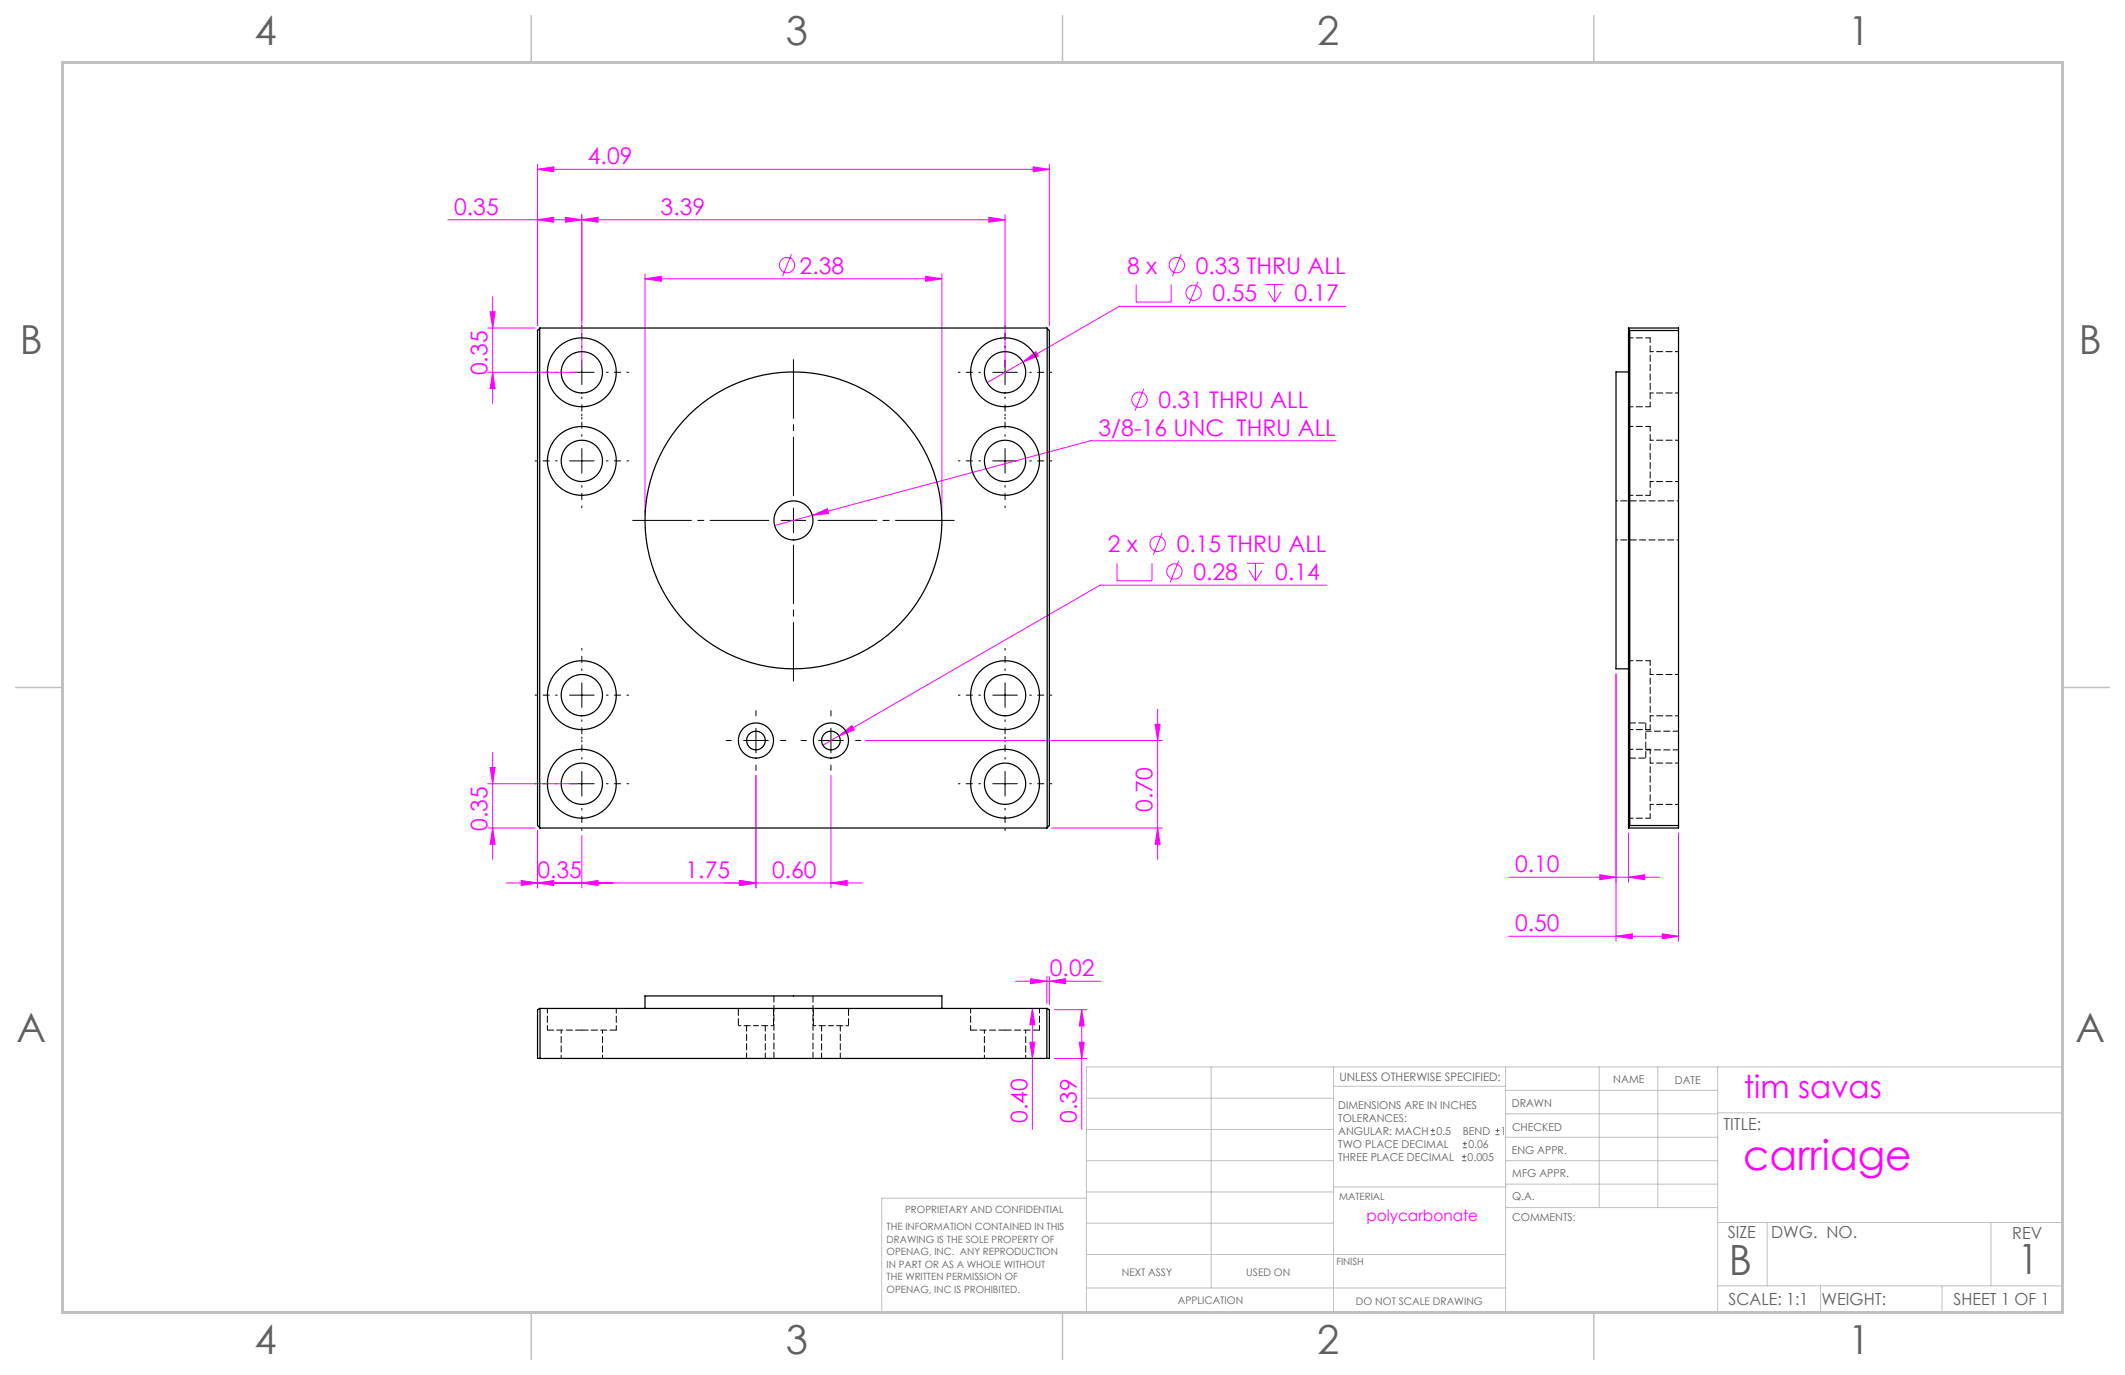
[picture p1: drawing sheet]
<svg xmlns="http://www.w3.org/2000/svg" width="432mm" height="279mm" viewBox="0 0 432 279" stroke-linecap="round" stroke-linejoin="round" font-family="sans-serif">
<g fill="none" stroke="#f0f" stroke-width=".2">
<path d="M109.2 34.4l3.3-.5v1zM109.2 33.4v32.8M109.2 34.4h104M209.9 33.9l3.3 .5-3.3 .5zM213.2 33.4v32.8M91 44.7h113.2M109.2 44.7l3.3-.6v1.1zM114.9 44.1l3.3 .6-3.3 .5zM118.2 44.7l3.3-.6v1.1zM118.2 43.7v31M131.1 56.7l3.3-.6v1.1zM131.1 55.7v49"/>
<path d="M131.1 56.7h60.3M160.8 51.7l-1.8 4.4M188.1 56.1l3.3 .6-3.3 .5zM191.4 55.7v49M200.9 44.1l3.3 .6-3.3 .5zM204.2 43.7v31M230.9 57.8v3.6h7.1v-3.6M240 51.7l-1.8 4.4M243.4 57.3l-1.8 4.4M257.2 57.8h3.6M257.7 59.2l1.3 2.2M259 57.8v3.6"/>
<path d="M260.3 59.2l-1.3 2.2M99.1 66.7h9.6M99.1 75.7h18.1M99.6 63.4h1l-.5 3.3zM100.1 60.3v21.7M100.1 75.7l.5 3.3h-1zM207.9 73.6l2.6-2.1 .5 .8zM207.9 73.6l-7.3 4.2M232.4 79l-1.8 4.4M273.5 62.3h-46.1l-19.5 11.3M271.5 89.6h-49.9l-56.5 15.1M165.1 104.7l3-1.3 .3 1z"/>
<path d="M165.1 104.7l-7.7 2.1M227 114.5v3.5h7.1v-3.5M236.1 108.3l-1.7 4.4M239.5 113.9l-1.7 4.4M253.3 114.5h3.6M253.8 115.9l1.3 2.1M255.1 114.5v3.5M256.5 115.9l-1.4 2.1M269.6 118.9h-46.1l-53 30.6M328.4 136.9v54.4M99.1 159.3h18.1M99.6 156h1l-.5 3.3z"/>
<path d="M100.1 152.9v21.7M153.6 157.5v22.9M168.8 157.5v22.9M170.5 149.5l2.6-2.1 .5 .9zM170.5 149.5l-3.3 1.9M175.9 150.5h60.3M234.7 147.2h1l-.5 3.3zM235.2 144.1v30.5M99.1 168.3h9.6M100.1 168.3l.5 3.3h-1zM105.9 178.9l3.3 .5-3.3 .5zM109.2 179.4l3.3-.5v1z"/>
<path d="M109.2 168.7v11.7M118.2 179.4l3.3-.5v1zM118.2 169.8v10.6M150.3 178.9l3.3 .5-3.3 .5zM168.8 179.4l3.4-.5v1zM175.2 179.4h-72.3M213.7 168.3h22.5M235.2 168.3l.5 3.3h-1zM306.6 178.3h30.7M325.1 177.7l3.3 .6-3.3 .5zM330.9 178.3l3.3-.6v1.1zM330.9 169.3v10"/>
<path d="M341.1 169.3v22M206.4 199.4h17.3M209.4 198.9l3.3 .5-3.3 .5zM212.7 198.4v5.5M213.2 199.4l3.3-.5v1zM213.2 198.4v5.8M306.6 190.3h34.5M328.4 190.3l3.3-.6v1.1zM337.8 189.7l3.3 .6-3.3 .5zM209.3 211.8h1l-.5 3.3zM209.8 204.9l.5 3.3h-1zM209.8 204.9v24.6"/>
<path d="M214.2 205.2h6.6M214.2 215.1h6.6M219.3 211.8h1l-.5 3.3zM219.8 205.2l.5 3.3h-1zM219.8 205.2v24.3"/>
<circle cx="159.9" cy="53.9" r="1.56"/>
<circle cx="239.1" cy="53.9" r="1.56"/>
<circle cx="242.5" cy="59.5" r="1.56"/>
<circle cx="231.5" cy="81.2" r="1.56"/>
<circle cx="235.2" cy="110.5" r="1.56"/>
<circle cx="238.6" cy="116.1" r="1.56"/>
</g>
<path d="M290.7 230.6h.9M290.7 229.7h.9M291.2 229.3v.8M297.1 235.9h.8M297.1 235h.8M297.2 233.2h.9M297.2 232.4h.9M297.5 234.6v.8M297.7 232v.8M303.9 230.6h.8M303.9 229.7h.8M304.3 229.3v.8" fill="none" stroke="#606060" stroke-width=".2"/>
<path d="M156.2 105.7h-27.6M161.2 100.7v-27.6M161.2 110.7v27.7M166.2 105.7h27.7" fill="none" stroke="#000" stroke-width=".2" stroke-dasharray="15.2 1.3 1.3 1.3" stroke-dashoffset="3.3"/>
<path d="M148.6 150.5h-1.1M153.6 145.5v-1.1M153.6 155.5v1M158.6 150.5h1.1M163.8 150.5h-1M168.8 145.5v-1.1M168.8 155.5v1M173.8 150.5h1.1" fill="none" stroke="#000" stroke-width=".2" stroke-dasharray="15.2 1.3 1.3 1.3"/>
<g fill="none" stroke="#000" stroke-width=".2" stroke-dasharray="15.2 1.3 1.3 1.3" stroke-dashoffset="14.9">
<path d="M113.2 75.7h-4.5M118.2 70.7v-4.5M123.2 75.7h4.5M199.2 75.7h-4.5M204.2 70.7v-4.5M209.2 75.7h4.5M113.2 93.7h-4.5M118.2 80.7v4.5M118.2 88.7v-4.5M118.2 98.7v4.5M123.2 93.7h4.5M199.2 93.7h-4.5"/>
<path d="M204.2 88.7v-4.5M204.2 98.7v4.5M204.2 80.7v4.5M209.2 93.7h4.5M118.2 136.3v-4.5M204.2 136.3v-4.5M113.2 141.3h-4.5M113.2 159.3h-4.5M118.2 146.3v4.5M118.2 154.3v-4.5M123.2 141.3h4.5M123.2 159.3h4.5"/>
<path d="M199.2 159.3h-4.5M199.2 141.3h-4.5M204.2 154.3v-4.5M204.2 146.3v4.5M209.2 159.3h4.5M209.2 141.3h4.5M118.2 164.3v4.5M204.2 164.3v4.5"/>
</g>
<g fill="none" stroke="#000" stroke-width=".2">
<path d="M115.7 75.7h5M118.2 73.2v5M201.7 75.7h5M204.2 73.2v5M115.7 93.7h5M118.2 91.2v5M201.7 93.7h5M204.2 91.2v5M158.7 105.7h5M161.2 103.2v5M118.2 138.8v5M204.2 138.8v5"/>
<path d="M115.7 141.3h5M115.7 159.3h5M118.2 156.8v5M151.1 150.5h5M153.6 148v5M166.3 150.5h5M168.8 148v5M201.7 141.3h5M201.7 159.3h5M204.2 156.8v5"/>
</g>
<g fill="none" stroke="#c0c0c0" stroke-width=".2">
<path d="M246.1 216.8v44.9M271 216.8v49.9M305.9 216.8v49.9M325 216.8v28.6M336.9 216.8v28.6M349 216.8v49.9M220.8 235.9h50.2M220.8 229.5h50.2M220.8 223.2h50.2M271 220.7h34.9M305.9 231.1h43.1M305.9 226.3h43.1"/>
<path d="M305.9 221.6h43.1M305.9 235.9h43.1M349 226.1h70.1M220.8 243.5h-41.6v23.2h239.9v-49.9h-198.3v49.9M220.8 254.9h85.1M220.8 248.6h50.2M220.8 242.2h50.2M271 241.2h35.1M305.9 240.6h43.1M306.1 245.4h42.9M349 248.4h70.1M359.1 248.4v12.9"/>
<path d="M404.6 248.4v12.9M220.8 261.7h85.1M349 261.3h70.1M369.9 261.3v5.4M394.6 261.3v5.4"/>
</g>
<path d="M107.9 3.2v9.5M215.9 3.2v9.5M323.8 3.2v9.5M3.2 139.7h9.5M419.1 139.7h9.5M107.9 266.7v9.5M215.9 266.7v9.5M323.8 266.7v9.5" fill="none" stroke="#c0c0c0" stroke-width=".3"/>
<path d="M12.7 12.7h406.4v254h-406.4z" fill="none" stroke="#c0c0c0" stroke-width=".6"/>
<g fill="#f0f">
<path d="M337.8 189.7l3.3 .6-3.3 .5zM328.4 190.3l3.3-.6v1.1z"/>
<path d="M131.1 56.7l3.3-.6v1.1zM188.1 56.1l3.3 .6-3.3 .5zM207.9 73.6l3.1-1.3-.5-.8zM170.5 149.5l3.1-1.2-.5-.9zM150.3 178.9l3.3 .5-3.3 .5zM168.8 179.4l3.4-.5v1zM165.1 104.7l3.3-.3-.3-1zM325.1 177.7l3.3 .6-3.3 .5zM330.9 178.3l3.3-.6v1.1zM209.4 198.9l3.3 .5-3.3 .5zM213.2 199.4l3.3-.5v1z"/>
<path d="M109.2 34.4l3.3-.5v1zM209.9 33.9l3.3 .5-3.3 .5zM109.2 44.7l3.3-.6v1.1zM114.9 44.1l3.3 .6-3.3 .5z"/>
<path d="M118.2 179.4l3.3-.5v1zM105.9 178.9l3.3 .5-3.3 .5zM150.3 178.9l3.3 .5-3.3 .5zM109.2 179.4l3.3-.5v1z"/>
<path d="M99.6 63.4h1l-.5 3.3zM100.1 75.7l.5 3.3h-1zM99.6 156h1l-.5 3.3zM100.1 168.3l.5 3.3h-1zM234.7 147.2h1l-.5 3.3zM235.2 168.3l.5 3.3h-1zM209.8 204.9l.5 3.3h-1zM209.3 211.8h1l-.5 3.3zM219.8 205.2l.5 3.3h-1zM219.3 211.8h1l-.5 3.3z"/>
<path d="M118.2 44.7l3.3-.6v1.1zM200.9 44.1l3.3 .6-3.3 .5z"/>
</g>
<g fill="none" stroke="#000" stroke-width=".25">
<path d="M109.7 66.7v101.5M212.8 66.7h-103.1l-.5 .5v100.5l.5 .6 103.1-.1M212.8 66.7v101.5M212.8 66.7l.4 .5v100.5l-.4 .5M330.9 75.6h-2.5v60.3h2.5M330.9 66.7h10.2v101.6h-10.2zM330.9 66.7l.3 .5M331.2 67.2h9.9M331.2 67.2v100.5M331.2 167.7l-.3 .5M331.2 167.7h9.9M109.2 205.2l.5-.3h103.1l.4 .3v9.9h-104z"/>
<path d="M109.7 204.9v10.2M131.1 204.9v-2.5h60.3v2.5M212.7 204.9v10.2"/>
<circle cx="118.2" cy="75.7" r="4.2"/>
<circle cx="118.2" cy="75.7" r="7"/>
<circle cx="204.2" cy="75.7" r="7"/>
<circle cx="204.2" cy="75.7" r="4.2"/>
<circle cx="118.2" cy="93.7" r="4.2"/>
<circle cx="118.2" cy="93.7" r="7"/>
<circle cx="204.2" cy="93.7" r="7"/>
<circle cx="204.2" cy="93.7" r="4.2"/>
<circle cx="161.2" cy="105.7" r="4"/>
<circle cx="161.2" cy="105.7" r="30.2"/>
<circle cx="118.2" cy="159.3" r="4.2"/>
<circle cx="118.2" cy="141.3" r="4.2"/>
<circle cx="118.2" cy="159.3" r="7"/>
<circle cx="118.2" cy="141.3" r="7"/>
<circle cx="153.6" cy="150.5" r="3.6"/>
<circle cx="153.6" cy="150.5" r="1.9"/>
<circle cx="168.8" cy="150.5" r="3.6"/>
<circle cx="168.8" cy="150.5" r="1.9"/>
<circle cx="204.2" cy="159.3" r="7"/>
<circle cx="204.2" cy="141.3" r="7"/>
<circle cx="204.2" cy="159.3" r="4.2"/>
<circle cx="204.2" cy="141.3" r="4.2"/>
</g>
<g fill="none" stroke="#000" stroke-width=".2" stroke-dasharray="1.3 .6" stroke-dashoffset=".3">
<path d="M335.3 68.7h-4.4M330.9 82.7h4.4M335.3 82.7v-14M335.3 86.7h-4.4M330.9 100.7h4.4M335.3 100.7v-14M335.3 134.3h-4.4M330.9 148.3h4.4M335.3 148.3v-14M335.3 152.3h-4.4M330.9 166.3h4.4M335.3 166.3v-14"/>
<path d="M111.2 204.9v4.4M125.2 209.3v-4.4M197.2 204.9v4.4M211.2 209.3v-4.4"/>
</g>
<path d="M334.4 154v-7.1" fill="none" stroke="#000" stroke-width=".2" stroke-dasharray="1.3 .6" stroke-dashoffset="-.1"/>
<path d="M335.3 79.9h5.8M341.1 71.5h-5.8M335.3 97.9h5.8M341.1 89.5h-5.8M341.1 137.1h-5.8M335.3 145.5h5.8M341.1 155.1h-5.8M335.3 163.5h5.8M114 209.3v5.8M122.4 215.1v-5.8M200 209.3v5.8M208.4 215.1v-5.8" fill="none" stroke="#000" stroke-width=".2" stroke-dasharray="1.3 .6" stroke-dashoffset=".6"/>
<path d="M330.9 154h3.5M334.4 146.9h-3.5M150 204.9v3.5M157.2 208.4v-3.5M165.3 204.9v3.5M172.4 208.4v-3.5" fill="none" stroke="#000" stroke-width=".2" stroke-dasharray="1.3 .6" stroke-dashoffset="-.2"/>
<path d="M334.4 152.4h6.7M341.1 148.6h-6.7M151.7 208.4v6.7M155.5 215.1v-6.7M167 208.4v6.7M170.7 215.1v-6.7" fill="none" stroke="#000" stroke-width=".2" stroke-dasharray="1.3 .6" stroke-dashoffset=".2"/>
<path d="M328.4 109.7h12.7M341.1 101.8h-12.7" fill="none" stroke="#000" stroke-width=".2" stroke-dasharray="1.3 .6" stroke-dashoffset="-1"/>
<path d="M111.2 209.3h7M118.2 209.3h7M157.3 202.4v12.7M165.2 215.1v-12.7M197.2 209.3h7M204.2 209.3h7" fill="none" stroke="#000" stroke-width=".2" stroke-dasharray="1.3 .6"/>
<path d="M150 208.4h3.6M153.6 208.4h3.6M165.3 208.4h3.5M168.8 208.4h3.6" fill="none" stroke="#000" stroke-width=".2" stroke-dasharray="1.3 .6" stroke-dashoffset=".8"/>
<text font-size="8.5" fill="#f0f" x="354.2" y="237.7">carriage</text>
<g font-size="8.5" fill="#606060">
<text x="351.3" y="259">B</text>
<text x="410" y="258.9">1</text>
</g>
<g font-size="8.1" fill="#606060">
<text x="51.7" y="9">4</text>
<text x="159.7" y="9">3</text>
<text x="267.6" y="9">2</text>
<text x="375.6" y="9">1</text>
<text x="4" y="72">B</text>
<text x="422.4" y="72">B</text>
<text x="3.3" y="211.7">A</text>
<text x="421.7" y="211.7">A</text>
<text x="51.7" y="275.2">4</text>
<text x="159.7" y="275.2">3</text>
<text x="267.6" y="275.2">2</text>
<text x="375.6" y="275.2">1</text>
</g>
<text font-size="6.4" fill="#f0f" x="354.3" y="223.1">tim savas</text>
<g font-size="4.7" fill="#f0f">
<text x="119.5" y="33.4">4.09</text>
<text x="92.3" y="43.6">0.35</text>
<text x="134.2" y="43.6">3.39</text>
<text x="162.5" y="55.6">2.38</text>
<text x="229" y="55.6">8 x</text>
<text x="243" y="55.6">0.33 THRU ALL</text>
<text x="246.4" y="61.2">0.55</text>
<text x="263" y="61.2">0.17</text>
<text x="99.1" y="76.3" transform="rotate(-90 99.1 76.3)">0.35</text>
<text x="235.4" y="82.9">0.31 THRU ALL</text>
<text x="223.2" y="88.5">3/8-16 UNC THRU ALL</text>
<text x="225.1" y="112.2">2 x</text>
<text x="239.1" y="112.2">0.15 THRU ALL</text>
<text x="242.5" y="117.8">0.28</text>
<text x="259.1" y="117.8">0.14</text>
<text x="234.2" y="165" transform="rotate(-90 234.2 165)">0.70</text>
<text x="99.1" y="168.8" transform="rotate(-90 99.1 168.8)">0.35</text>
<text x="109.2" y="178.4">0.35</text>
<text x="139.3" y="178.4">1.75</text>
<text x="156.9" y="178.4">0.60</text>
<text x="307.8" y="177.2">0.10</text>
<text x="307.8" y="189.2">0.50</text>
<text x="213.3" y="198.4">0.02</text>
<text x="208.8" y="228.2" transform="rotate(-90 208.8 228.2)">0.40</text>
<text x="218.8" y="228.2" transform="rotate(-90 218.8 228.2)">0.39</text>
</g>
<g font-size="3.4" fill="#606060">
<text x="350.2" y="229.5">TITLE:</text>
<text x="351.1" y="251.6">SIZE</text>
<text x="359.9" y="251.6">DWG. NO.</text>
<text x="408.9" y="251.7">REV</text>
<text x="351.2" y="265.2">SCALE: 1:1</text>
<text x="370.1" y="265.3">WEIGHT:</text>
<text x="396.9" y="265.2">SHEET 1 OF 1</text>
</g>
<text font-size="3.2" fill="#f0f" x="277.7" y="248.2">polycarbonate</text>
<text font-size="2.4" fill="#606060" x="272.2" y="219.7">UNLESS OTHERWISE SPECIFIED:</text>
<g font-size="2.2" fill="#606060">
<text x="327.8" y="220.1">NAME</text>
<text x="340.3" y="220.2">DATE</text>
<text x="271.9" y="225.3">DIMENSIONS ARE IN INCHES</text>
<text x="271.9" y="227.9">TOLERANCES:</text>
<text x="307.2" y="224.9">DRAWN</text>
<text x="271.9" y="233.2">TWO PLACE DECIMAL</text>
<text x="271.9" y="230.6">ANGULAR: MACH</text>
<text x="291.9" y="230.6">0.5</text>
<text x="297.2" y="230.6">BEND</text>
<text x="298.4" y="233.2">0.06</text>
<text x="305" y="230.6">1</text>
<text x="307.3" y="229.8">CHECKED</text>
<text x="271.9" y="235.9">THREE PLACE DECIMAL</text>
<text x="298.2" y="235.9">0.005</text>
<text x="307.2" y="234.5">ENG APPR.</text>
<text x="307.3" y="239.2">MFG APPR.</text>
<text x="307.3" y="243.9">Q.A.</text>
<text x="307.3" y="248.1">COMMENTS:</text>
</g>
<g font-size="2.1" fill="#606060">
<text x="227.9" y="259.2">NEXT ASSY</text>
<text x="253.3" y="259.2">USED ON</text>
<text x="239.3" y="265">APPLICATION</text>
<text x="275.5" y="265.1">DO NOT SCALE DRAWING</text>
</g>
<g font-size="2" fill="#606060">
<text x="272.1" y="243.9">MATERIAL</text>
<text x="180.2" y="250">THE INFORMATION CONTAINED IN THIS</text>
<text x="183.9" y="246.4">PROPRIETARY AND CONFIDENTIAL</text>
<text x="180.2" y="252.5">DRAWING IS THE SOLE PROPERTY OF</text>
<text x="180.2" y="255.1">OPENAG, INC. ANY REPRODUCTION</text>
<text x="180.2" y="257.6">IN PART OR AS A WHOLE WITHOUT</text>
<text x="271.5" y="257">FINISH</text>
<text x="180.2" y="260.1">THE WRITTEN PERMISSION OF</text>
<text x="180.2" y="262.6">OPENAG, INC IS PROHIBITED.</text>
</g>
</svg>
